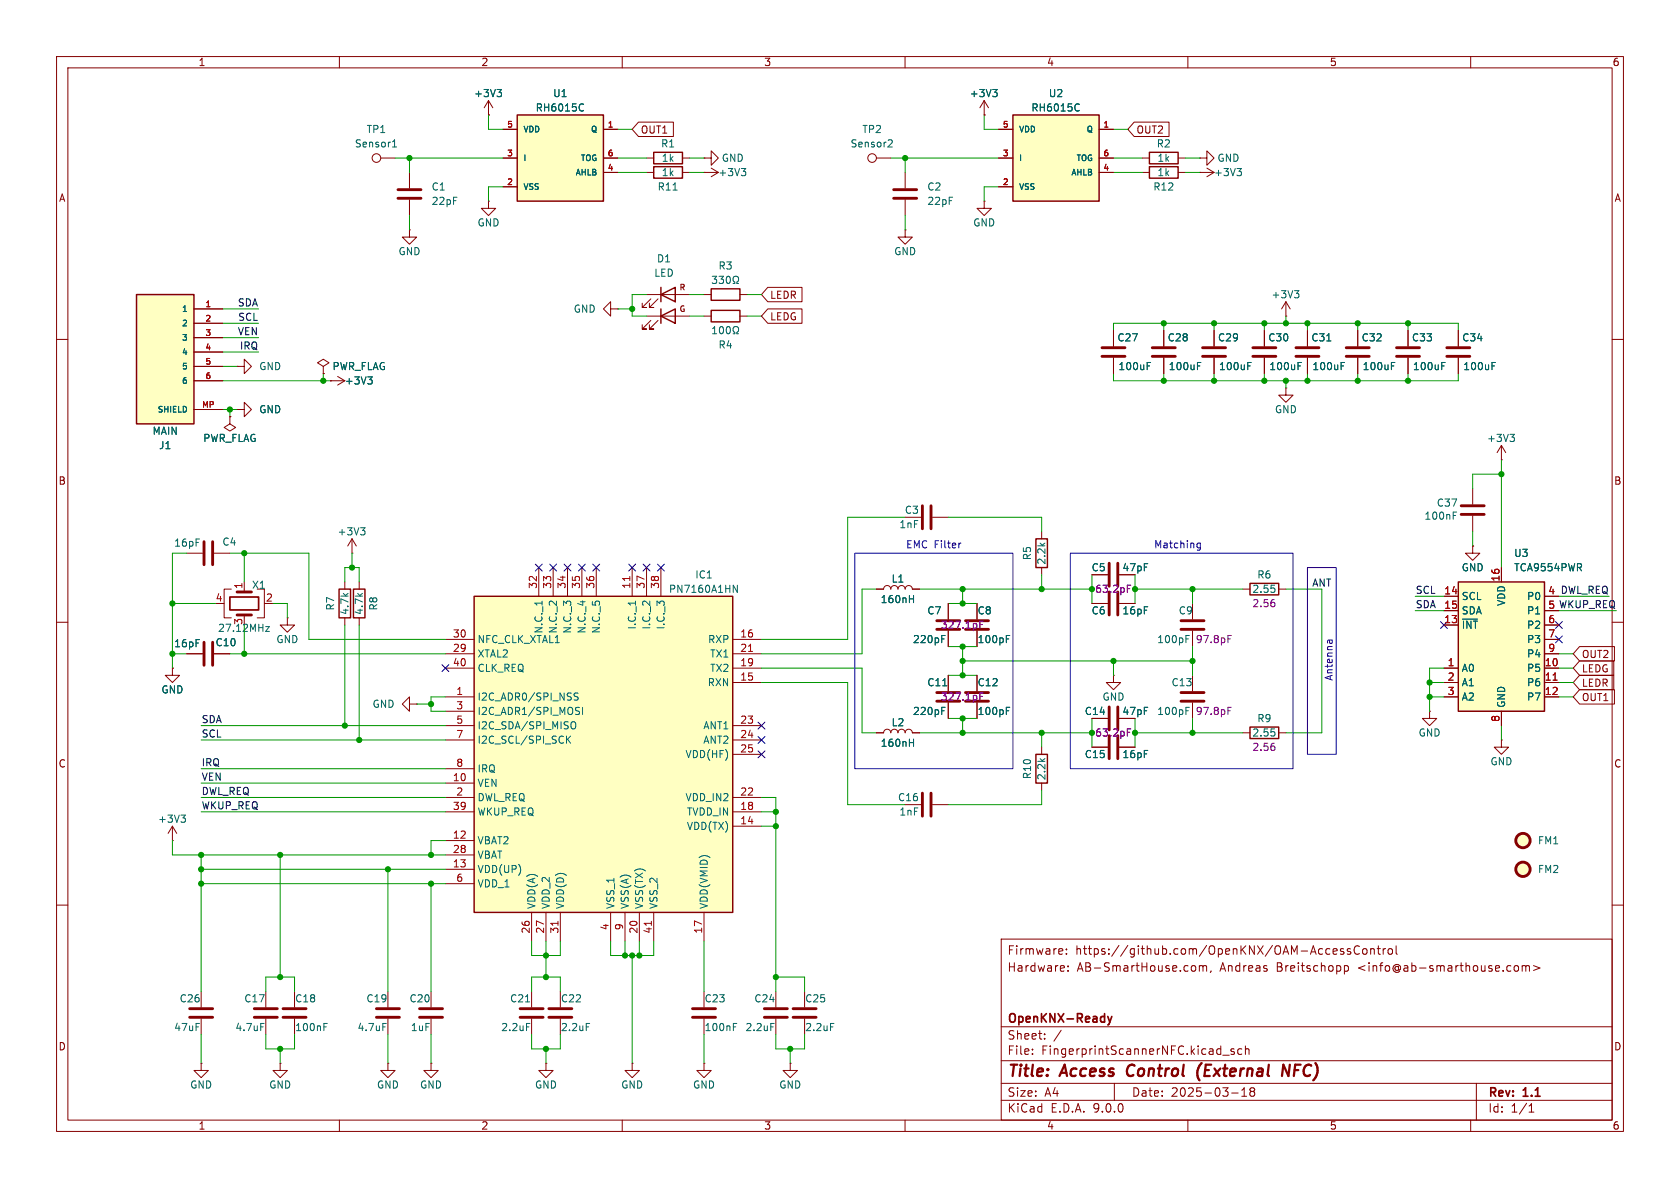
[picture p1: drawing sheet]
<svg xmlns="http://www.w3.org/2000/svg" width="297mm" height="210mm" viewBox="0 0 297 210" stroke-linecap="round" stroke-linejoin="round" font-family="sans-serif">
<g fill="none" stroke="#840000" stroke-width=".18">
<path d="M10 10h277v190h-277zM12 12h273v186h-273zM60 10v2M110 10v2M160 10v2M174 17.8l-.8 1.3M174 17.8l.8 1.3M174 17.8v2.5M210 10v2M260 10v2M124.5 27.9h1.2v-1.2l1.3 1.2-1.3 1.3v-1.3M124.5 27.9h.1"/>
<path d="M154.9 27.9h2.6M174 20.3h.1M174 35.6v1.2h1.3l-1.3 1.3-1.3-1.3h1.3M174 35.6h.1M107.9 54.6v-1.3l-1.2 1.3 1.2 1.3v-1.3h1.3M109.2 54.6h.1M114.3 52.1h7.6M114.3 55.9h7.6M115.1 52.8l-1.6 1.6h.8h-.8v-.8M115.1 56.6l-1.6 1.6h.8h-.8v-.8M116.3 52.8l-1.5 1.6h.8h-.8v-.8M116.3 56.6l-1.5 1.6h.8h-.8v-.8"/>
<path d="M214.6 58.4v2.8M10 60h2M214.6 63.2v2.8M285 60h2M10 110h2M39.4 106.7h.2M40.9 104.1h-1.3v5.1h1.3M43.2 102.9v1.2M43.2 108.7v.5M45.5 104.1h1.2v5.1h-1.2M285 110h2M30.5 148.6h.1"/>
<path d="M30.5 146.1l-.8 1.2M30.5 146.1l.7 1.2M30.5 146.1v2.5M10 160h2M94 175.3v2.8M99.1 175.3v2.8M177 166h108v32h-108zM187.8 167.8l.1 .3-.7 .1M188.5 168.6v.1M188.5 167.8v.1M188.8 171.6v.1M188.8 170.8v.1"/>
<path d="M211.1 170.7l.3 .3v.4l-.3 .3M212 170.8l.5-.1 .2 .2M212 170.7v1M212.7 170.9l.2-.2 .3 .1 .1 .9M212.7 170.9v.8M214.1 171.6l-.1 .3M237.5 167.8l-.3-.1-.2 .2v.2l.5 .2v.3h-.5M237.7 170.8l.4-.1 .3 .3v.4l-.2 .2h-.5M237.7 170.7v1.5M238.7 167.8l-.3-.1-.2 .2v.2l.5 .2v.3h-.5M240.3 167.3a.6 .6 0 0 0-.7 0 .6 .6 0 0 0-.2 .8 .56 .56 0 0 0 .3 .5 .56 .56 0 0 0 .6 0M241 167.8l.4-.1 .3 .3v.4l-.3 .3-.4-.1-.1-.2v-.4z"/>
<path d="M242.3 167.8l.2-.1 .4 .1 .1 .9M242.3 167.7v1M243.5 167.7h.5M243.7 167.2v1.3l.3 .2M244.5 167.7v1M245 167.7l-.3 .1-.2 .2M245.5 167.8l.4-.1 .3 .3v.4l-.3 .3-.4-.1-.1-.2v-.4zM246.8 167.2v1.3l.2 .2M267.8 170.8l.4-.1 .3 .3v.4l-.3 .3-.4-.1-.1-.2v-.4zM269.1 170.8l.4-.1 .2 .2M269.1 170.7v1M269.7 170.9l.3-.2 .3 .1 .1 .9"/>
<path d="M269.7 170.9v.8M271.1 170.7l1.1 .4-1.1 .5M285 160h2M49.5 188v1.2h1.3l-1.3 1.3-1.2-1.3h1.2M49.5 188h.1M60 198v2M94 180.1v2.8M99.1 180.1v2.8M110 198v2M111.8 188v1.2h1.2l-1.2 1.3-1.3-1.3h1.3M111.8 188h.1M160 198v2"/>
<path d="M177 194.5h108M177 191.5h108M177 187.5h108M177 181.5h108M182.5 186.3v.1M182.5 185.5v.1M184.7 183.6v.1M184.7 182.8v.1M187.6 182.1l-1.3 2M197 191.5v3M210 198v2M216.2 186.5h1.1"/>
<path d="M217.7 193.2h1.2M218.2 185.5l-.4-.1-.2 .2 .1 .2 .5 .2v.3h-.6M219.5 185.5l-.4-.1-.3 .3v.4l.2 .2h.5M219.5 193.8h.9M219.5 192.7l.5-.4v1.5M220.2 185.5l.2-.1 .3 .1 .1 .9M220.2 184.9v1.5M221 192.4v.3l.2 .2M221.2 192.9l-.2 .3v.5l.2 .1 .5-.1 .1-.2-.1-.4-.2-.2M221.2 192.9h.3M221.7 192.4l.1 .3-.3 .2M260 198v2"/>
<path d="M261 191.5v6.5M270.3 196.6h.9M270.3 195.5l.4-.4v1.5"/>
<circle cx="154.2" cy="27.9" r=".76"/>
</g>
<path d="M199.5 188.5a1.27 1.27 0 0 0 0 1.6M212.4 187.9a2.35 2.35 0 0 0-.3 3.1M228 188.2l-.2 2-.9-2-.3 2" fill="none" stroke="#840000" stroke-width=".4"/>
<path d="M40.6 105.5h5.1v2.3h-5.1zM195.8 179.7l.4 1M196.6 179.7l-.4 1M196.2 180.7l-.1 .3-.3 .2" fill="none" stroke="#840000" stroke-width=".3"/>
<path d="M175.5 15.8h.8l-.4 .5M176 16.3l.3 .2v.3l-.3 .3M157.2 24.7l.4 .1 .1 .3-.7 .9h.7M220.6 64.7h.4M220.6 64.1h.6M47 110.8h.6l-.6 .8h.6M32 144.1h.8l-.4 .5M32.5 144.6l.3 .2v.3l-.3 .3M92.9 177.1h.7M93.1 180.9h.6M103.6 180.9h.7" fill="none" stroke="#006464" stroke-width=".18"/>
<path d="M116.8 52.1l2.6-1.3v2.5zM116.8 55.9l2.6-1.3v2.6zM116.8 50.8v2.5M116.8 54.6v2.6" fill="none" stroke="#840000" stroke-width=".25"/>
<path d="M212.6 63h4.1M212.6 61.5h4.1M41.9 104.6h2.5M41.9 108.7h2.5M91.9 178.3h4.1M91.9 179.8h4.1M97 178.3h4.1M97 179.8h4.1" fill="none" stroke="#840000" stroke-width=".51"/>
<path d="M179.1 20.3h15.2v15.3h-15.2z" fill="#ffffc2"/>
<path d="M179.1 20.3h15.2v15.3h-15.2z" fill="none" stroke="#840000" stroke-width=".25"/>
<g fill="none" stroke="#840000" stroke-width=".18">
<path d="M176.5 22.9h2.6M176.5 27.9h2.6M176.5 33h2.6M194.3 22.9h2.5M194.3 27.9h2.5M194.3 30.5h2.5M223.5 58.4v2.8M227.3 55.9h.1M227.3 53.3l-.7 1.3M227.3 53.3l.8 1.3M227.3 53.3v2.6M223.5 63.2v2.8"/>
<path d="M50.8 109.2v1.3h1.3l-1.3 1.3-1.3-1.3h1.3M50.8 109.2h.1M35.6 175.3v2.8M47 175.3v2.8M35.6 188v1.2h1.2l-1.2 1.3-1.3-1.3h1.3M35.6 188h.1M35.6 180.1v2.8M47 180.1v2.8"/>
</g>
<path d="M190.4 18.4l.4 .1M190.8 19.5l-.4 .1M228.8 51.4h.8l-.4 .5M229.4 51.9l.2 .2v.3l-.2 .2M229.5 64.7h.4M229.5 64.1h.6M46.1 180.9h.6" fill="none" stroke="#006464" stroke-width=".18"/>
<path d="M221.5 63h4.1M221.5 61.5h4.1M33.5 178.3h4.1M33.5 179.8h4.1M45 178.3h4M45 179.8h4" fill="none" stroke="#840000" stroke-width=".51"/>
<path d="M83.8 105.4h45.7v55.9h-45.7z" fill="#ffffc2"/>
<path d="M125.7 54.9h5.1v2h-5.1zM62.5 104.1h2v5.1h-2zM83.8 105.4h45.7v55.9h-45.7z" fill="none" stroke="#840000" stroke-width=".25"/>
<g fill="none" stroke="#840000" stroke-width=".18">
<path d="M124.5 55.9h1.2M130.8 55.9h1.3M33 97.8h2.8M37.8 97.8h2.8M62.2 97.8h.1M62.2 95.3l-.7 1.2M62.2 95.3l.8 1.2M62.2 95.3v2.5M63.5 102.9v1.2M63.5 109.2v1.3M78.7 113h5.1M78.7 115.6h5.1"/>
<path d="M78.7 118.1h5.1M95.2 100.3v5.1M97.8 100.3v5.1M100.3 100.3v5.1M102.9 100.3v5.1M105.4 100.3v5.1M111.8 100.3v5.1M114.3 100.3v5.1M116.8 100.3v5.1M129.5 113h5.1M129.5 115.6h5.1M129.5 118.1h5.1"/>
<path d="M78.7 123.2h5.1M78.7 125.7h5.1M78.7 128.3h5.1M78.7 130.8h5.1M78.7 135.9h5.1M78.7 138.4h5.1M129.5 128.3h5.1M129.5 130.8h5.1M129.5 120.7h5.1M129.5 133.4h5.1M78.7 141h5.1M78.7 143.5h5.1"/>
<path d="M78.7 148.6h5.1M78.7 151.1h5.1M78.7 153.7h5.1M78.7 156.2h5.1M129.5 141h5.1M129.5 143.5h5.1M129.5 146.1h5.1M52.1 175.3v2.8M68.6 175.3v2.8M76.2 175.3v2.8M94 161.3v5.1M96.5 161.3v5.1"/>
<path d="M99.1 161.3v5.1M107.9 161.3v5.1M110.5 161.3v5.1M113 161.3v5.1M115.6 161.3v5.1M124.5 161.3v5.1M124.5 175.3v2.8M137.2 175.3v2.8M142.2 175.3v2.8M52.1 180.1v2.8M68.6 188v1.2h1.2l-1.2 1.3-1.3-1.3h1.3M68.6 188h.1"/>
<path d="M68.6 180.1v2.8M76.2 188v1.2h1.3l-1.3 1.3-1.3-1.3h1.3M76.2 188h.1M76.2 180.1v2.8M124.5 188v1.2h1.2l-1.2 1.3-1.3-1.3h1.3M124.5 188h.1M124.5 180.1v2.8M137.2 180.1v2.8M142.2 180.1v2.8"/>
</g>
<g fill="none" stroke="#006464" stroke-width=".18">
<path d="M126 59h.7M126 58.1l.3-.4v1.3M127.3 57.9l.2-.2a.68 .68 0 0 1 .4 .7 .68 .68 0 0 1-.4 .6l-.2-.1-.1-.4zM128.5 57.9l.2-.2a.68 .68 0 0 1 .4 .7 .68 .68 0 0 1-.4 .6l-.2-.1-.1-.4zM129.6 59h.3v-.2a.54 .54 0 0 1-.3-.8 .54 .54 0 0 1 .8-.2 .58 .58 0 0 1-.1 1v.2h.3M63.7 93.3h.8l-.4 .5M64.3 93.8l.2 .2v.3l-.2 .3M95.8 106.3v.7M112.3 106.3v.7M129.6 103.4l.8 1.3v-1.3M100.2 130.1v1.3M100.3 130.7l.6 .7"/>
<path d="M100.9 130.1l-.7 .7M101 127.8l.2-.2a.43 .43 0 0 1 .6 .4v.4a.43 .43 0 0 1-.3 .4 .43 .43 0 0 1-.5-.1M102 125.6l.3 .2 .2 .3-.3 .2h-.3M102 125l.5 .1M102.2 122.6l-.5-.1-.2 .1v.4l.6 .2 .1 .3-.2 .3-.5-.1M103 125v1.3M57.3 181.5h.4M57.3 180.9h.6M67.7 180.9h.6M129.7 181.5h.4M129.7 180.9h.6M136.3 180.9h.6"/>
<path d="M146.8 180.9h.6"/>
</g>
<path d="M111.3 101.9v.7M132.3 115.2h.7M98.6 162.9v.7M115.2 162.9v.7" fill="none" stroke="#a90000" stroke-width=".18"/>
<g fill="none" stroke="#840000" stroke-width=".51">
<path d="M36.1 95.8v4M37.6 95.8v4M50 178.3h4.1M50 179.8h4.1M66.5 178.3h4.1M66.5 179.8h4.1M74.2 178.3h4M74.2 179.8h4M122.4 178.3h4.1M122.4 179.8h4.1M135.1 178.3h4.1M135.1 179.8h4.1"/>
<path d="M140.2 178.3h4.1M140.2 179.8h4.1"/>
</g>
<path d="M91.4 20.3h15.3v15.3h-15.3z" fill="#ffffc2"/>
<path d="M91.4 20.3h15.3v15.3h-15.3zM125.7 51.1h5.1v2h-5.1zM59.9 104.1h2.1v5.1h-2.1z" fill="none" stroke="#840000" stroke-width=".25"/>
<g fill="none" stroke="#840000" stroke-width=".18">
<path d="M86.4 17.8l-.8 1.3M86.4 17.8l.7 1.3M86.4 17.8v2.5M67.3 27.9h2.5M72.4 30.5v2.8M72.4 35.3v2.8M86.4 20.3h.1M86.4 35.6v1.2h1.2l-1.2 1.3-1.3-1.3h1.3M86.4 35.6h.1M88.9 22.9h2.5M88.9 27.9h2.5M88.9 33h2.5"/>
<path d="M106.7 22.9h2.5M106.7 27.9h2.5M106.7 30.5h2.5M72.4 40.6v1.3h1.3l-1.3 1.3-1.3-1.3h1.3M72.4 40.6h.1M124.5 52.1h1.2M130.8 52.1h1.3M205.7 58.4v2.8M40.6 73.7v1.2l1.1 .7-1.1 .6-1-.6 1-.7M40.6 73.7h.1M41.9 72.4h1.3v1.3l1.2-1.3-1.2-1.3v1.3M41.9 72.4h.1"/>
<path d="M205.7 63.2v2.8M61 102.9v1.2M61 109.2v1.3M265.4 130.8v1.3h1.3l-1.3 1.3-1.2-1.3h1.2M265.4 130.8h.1M96.5 188v1.2h1.3l-1.3 1.3-1.3-1.3h1.3M96.5 188h.1"/>
<circle cx="66.5" cy="27.9" r=".76"/>
</g>
<path d="M87.9 15.8h.8l-.5 .5M88.4 16.3l.3 .2v.3l-.3 .3M102.8 18.4l.4 .1M103.2 19.5l-.4 .1M69.4 26h.7M69.4 25.1l.4-.4v1.3M125.9 48.8h.8l-.4 .5 .3 .1v.6l-.1 .1-.6-.1M127.1 48.8h.8l-.4 .5 .3 .1v.6l-.1 .1-.6-.1M128.5 49l.2-.2a.68 .68 0 0 1 .4 .7 .68 .68 0 0 1-.4 .6l-.2-.1-.1-.4zM129.6 50.1h.3v-.2a.54 .54 0 0 1-.3-.8 .54 .54 0 0 1 .8-.2 .58 .58 0 0 1-.1 1v.2h.3M211.7 64.7h.4M211.7 64.1h.6" fill="none" stroke="#006464" stroke-width=".18"/>
<path d="M70.4 33.5h4M70.4 35.1h4M203.7 63h4.1M203.7 61.5h4.1" fill="none" stroke="#840000" stroke-width=".51"/>
<path d="M24.1 52.1h10.2v22.8h-10.2z" fill="#ffffc2"/>
<path d="M24.1 52.1h10.2v22.8h-10.2z" fill="none" stroke="#840000" stroke-width=".25"/>
<g fill="none" stroke="#840000" stroke-width=".18">
<path d="M34.3 54.6h5.1M34.3 57.2h5.1M34.3 59.7h5.1M34.3 62.2h5.1M34.3 64.8h5.1M34.3 67.3h5.1M34.3 72.4h5.1M41.9 64.8h1.3v1.2l1.2-1.2-1.2-1.3v1.3M41.9 64.8h.1M30.5 118.1v1.3h1.2l-1.2 1.3-1.3-1.3h1.3M30.5 118.1h.1M33 115.6h2.8"/>
<path d="M37.8 115.6h2.8"/>
</g>
<g fill="none" stroke="#840000" stroke-width=".51">
<path d="M36.1 113.5v4.1M37.6 113.5v4.1"/>
<circle cx="269.2" cy="148.6" r="1.27"/>
<circle cx="269.2" cy="153.7" r="1.27"/>
</g>
<g fill="#ffffc2" stroke="#ffffc2" stroke-width=".18">
<circle cx="269.2" cy="153.7" r="1.27"/>
<circle cx="269.2" cy="148.6" r="1.27"/>
</g>
<path d="M257.8 102.9h15.2v22.8h-15.2z" fill="#ffffc2"/>
<path d="M115.6 29.5h5v2h-5zM115.6 26.9h5v2.1h-5zM203.2 26.9h5.1v2.1h-5.1zM203.2 29.5h5.1v2h-5.1zM183.1 95.3h2.1v5h-2.1zM221 103.1h5.1v2.1h-5.1zM257.8 102.9h15.2v22.8h-15.2zM183.1 133.4h2.1v5h-2.1zM221 128.5h5.1v2.1h-5.1z" fill="none" stroke="#840000" stroke-width=".25"/>
<g fill="none" stroke="#840000" stroke-width=".18">
<path d="M86.4 20.3h.1M88.9 27.9h2.5M88.9 22.9h2.5M88.9 33h2.5M106.7 27.9h2.5M106.7 30.5h2.5M106.7 22.9h2.5M112.9 21.6h6.1v2.5h-6.1l-1.1-1.2zM114.3 27.9h1.3M114.3 30.5h1.3M120.6 27.9h1.3M120.6 30.5h1.3"/>
<path d="M124.5 30.5h.1M124.5 30.5h2.5M125.7 29.7l1.3 .8M127 30.5l-1.3 .7M160 30.5v2.8M160 35.3v2.8M174 20.3h.1M176.5 27.9h2.6M176.5 22.9h2.6M176.5 33h2.6M194.3 27.9h2.5M194.3 30.5h2.5"/>
<path d="M194.3 22.9h2.5M200.5 21.6h6.2v2.5h-6.2l-1.1-1.2zM201.9 27.9h1.3M201.9 30.5h1.3M208.3 27.9h1.2M208.3 30.5h1.2M212.1 27.9h1.3v-1.2l1.2 1.2-1.2 1.3v-1.3M212.1 27.9h.1M212.1 30.5h.1M212.1 30.5h2.5M213.4 29.7l1.2 .8M214.6 30.5l-1.2 .7"/>
<path d="M34.3 54.6h5.1M34.3 57.2h5.1M34.3 59.7h5.1M135.7 50.8h6.1v2.5h-6.1l-1.1-1.2zM135.7 54.6h6.1v2.6h-6.1l-1.1-1.3zM160 40.6v1.3h1.3l-1.3 1.3-1.3-1.3h1.3M160 40.6h.1M196.8 58.4v2.8M205.7 58.4v2.8M214.6 58.4v2.8M223.5 58.4v2.8M231.1 58.4v2.8"/>
<path d="M240 58.4v2.8M248.9 58.4v2.8M257.8 58.4v2.8M34.3 67.3h5.1M34.3 62.2h5.1M34.3 64.8h5.1M34.3 72.4h5.1M40.6 73.7h.1M41.9 72.4h.1M57.1 64.8l1.1-.7-1.1-.6-1 .6 1 .7v1.2M57.1 66h.1M58.4 67.3h.1"/>
<path d="M58.4 67.3h2.6M59.7 66.5l1.3 .8M61 67.3l-1.3 .8M196.8 63.2v2.8M205.7 63.2v2.8M214.6 63.2v2.8M223.5 63.2v2.8M227.3 68.6v1.3h1.3l-1.3 1.2-1.2-1.2h1.2M227.3 68.6h.1M231.1 63.2v2.8M240 63.2v2.8M248.9 63.2v2.8"/>
<path d="M257.8 63.2v2.8M265.4 78.7v2.6M265.4 78.7l-.7 1.3M265.4 78.7l.8 1.3M160 91.4h2.8M164.8 91.4h2.8M184.1 94v1.3M260.3 96.5v1.3h1.3l-1.3 1.3-1.2-1.3h1.2M260.3 96.5h.1M260.3 86.4v2.8M260.3 91.2v2.8M265.4 81.3h.1"/>
<path d="M30.5 118.1h.1M33 115.6h2.8M37.8 115.6h2.8M154.9 104.1h1.3a.64 .64 0 0 1 .6-.6 .64 .64 0 0 1 .7 .6 .64 .64 0 0 1 .6-.6 .64 .64 0 0 1 .6 .6 .64 .64 0 0 1 .7-.6 .64 .64 0 0 1 .6 .6 .64 .64 0 0 1 .7-.6 .64 .64 0 0 1 .6 .6h1.3M167.6 106.7v2.8M167.6 111.5v2.8M167.6 119.4v2.8M172.7 106.7v2.8M172.7 111.5v2.8M172.7 119.4v2.8M184.1 100.3v1.3M193 106.7h2.8"/>
<path d="M193 101.6h2.8M196.8 119.4v1.3h1.3l-1.3 1.2-1.2-1.2h1.2M196.8 119.4h.1M197.9 106.7h2.8M210.8 106.7v2.8M210.8 111.5v2.8M210.8 119.4v2.8M219.7 104.1h1.3M226.1 104.1h1.2M255.3 105.4h2.5M255.3 108h2.5M255.3 110.5h2.5"/>
<path d="M255.3 118.1h2.5M265.4 100.3v2.6M273 108h2.6M273 110.5h2.6M273 118.1h2.6M273 113h2.6M273 115.6h2.6M279.2 114.3h6.2v2.5h-6.2l-1.1-1.2zM279.2 119.4h6.1v2.5h-6.1l-1.1-1.2zM279.2 116.8h6.1v2.6h-6.1l-1.1-1.3zM72.4 124.5v-1.3l-1.3 1.3 1.3 1.2v-1.2h1.3M73.7 124.5h.1"/>
<path d="M154.9 129.5h1.3a.64 .64 0 0 1 .6-.6 .64 .64 0 0 1 .7 .6 .64 .64 0 0 1 .6-.6 .64 .64 0 0 1 .6 .6 .64 .64 0 0 1 .7-.6 .64 .64 0 0 1 .6 .6 .64 .64 0 0 1 .7-.6 .64 .64 0 0 1 .6 .6h1.3M167.6 124.2v2.8M172.7 124.2v2.8M184.1 132.1v1.3M184.1 138.4v1.3M193 132.1h2.8M193 127h2.8M197.9 132.1h2.8M210.8 124.2v2.8M219.7 129.5h1.3M226.1 129.5h1.2M252.7 125.7v1.3h1.3l-1.3 1.3-1.2-1.3h1.2"/>
<path d="M252.7 125.7h.1M255.3 120.7h2.5M255.3 123.2h2.5M265.4 125.7v2.6M273 120.7h2.6M273 123.2h2.6M279.2 121.9h6.2v2.6h-6.2l-1.1-1.3zM160 142.2h2.8M164.8 142.2h2.8M139.7 188v1.2h1.3l-1.3 1.3-1.3-1.3h1.3M139.7 188h.1"/>
</g>
<path d="M274.6 120.2h.7" fill="none" stroke="#a90000" stroke-width=".18"/>
<g fill="none" stroke="#840000" stroke-width=".51">
<path d="M158 33.5h4.1M158 35.1h4.1M194.8 63h4.1M194.8 61.5h4.1M229.1 63h4.1M229.1 61.5h4.1M238 63h4.1M238 61.5h4.1M246.9 63h4.1M246.9 61.5h4.1M255.8 63h4M255.8 61.5h4"/>
<path d="M163.1 89.4v4.1M164.6 89.4v4.1M196.1 99.6v4M197.6 99.6v4M258.3 89.4h4.1M258.3 90.9h4.1M165.6 109.7h4.1M165.6 111.3h4.1M170.7 109.7h4.1M170.7 111.3h4.1M196.1 104.6v4.1M197.6 104.6v4.1"/>
<path d="M208.8 109.7h4.1M208.8 111.3h4.1M165.6 122.4h4.1M165.6 124h4.1M170.7 122.4h4.1M170.7 124h4.1M196.1 125v4M196.1 130v4.1M197.6 125v4M197.6 130v4.1M208.8 122.4h4.1M208.8 124h4.1"/>
<path d="M163.1 140.2v4.1M164.6 140.2v4.1"/>
</g>
<g fill="none" stroke="#006464" stroke-width=".18">
<path d="M87.9 15.8h.8l-.5 .5M88.4 16.3l.3 .2v.3l-.3 .3M102.8 18.4l.4 .1M103.2 19.5l-.4 .1M175.5 15.8h.8l-.4 .5M176 16.3l.3 .2v.3l-.3 .3M190.4 18.4l.4 .1M190.8 19.5l-.4 .1M119 33.6h.7M131.1 29.8h.7l-.4 .5M131.6 30.3l.2 .2v.3l-.2 .3M218.7 29.8h.8l-.5 .5"/>
<path d="M219.2 30.3l.3 .2v.3l-.3 .3M65 66.6h.8l-.4 .5M65.6 67.1l.2 .2v.3l-.2 .3M202.8 64.7h.4M202.8 64.1h.6M211.7 64.7h.4M211.7 64.1h.6M220.6 64.7h.4M220.6 64.1h.6M229.5 64.7h.4M229.5 64.1h.6M234.6 60.3h.7"/>
<path d="M237.1 64.7h.4M237.1 64.1h.6M246 64.7h.4M246 64.1h.6M254.9 64.7h.4M254.9 64.1h.6M263.8 64.7h.4M263.8 64.1h.6M266.9 76.8h.8l-.4 .5M267.5 77.3l.2 .2v.3l-.2 .2M256.9 91.1h.4M256.9 90.5h.6"/>
<path d="M160.8 105.9h.7M161.5 105.3v1.2M166.5 112.9h.4M166.5 112.3h.6M177.9 112.9h.4M177.9 112.3h.6M209.7 112.9h.4M209.7 112.3h.6M224.7 103.4h.6M225.3 104l.1 .2-.1 .5M160.8 131.3h.7M161.5 130.7v1.2"/>
<path d="M166.5 125.6h.4M166.5 125h.6M166.7 121.2h.7M177.9 125.6h.4M177.9 125h.6M209.7 125.6h.4M209.7 125h.6M224.7 128.8h.6M225.3 129.4l.1 .2-.1 .5"/>
</g>
<g fill="none" stroke="#840084" stroke-width=".18">
<path d="M173.2 110.4h.5M173.2 109.8h.6M199.3 104.1h.4M199.3 103.4h.6M217.1 112.9h.4M217.1 112.3h.6M225.3 106.5l.1 .2-.1 .5M173.2 123.1h.5M173.2 122.5h.6M199.3 129.5h.4M199.3 128.8h.6M217.1 125.6h.4"/>
<path d="M217.1 125h.6M225.3 131.9l.1 .2-.1 .5"/>
</g>
<g fill="none" stroke="#009600" stroke-width=".18">
<path d="M69.8 27.9h19.1M72.4 27.9v2.6M72.4 38.1v2.5M86.4 20.3v2.6h2.5M88.9 33h-2.5v2.6M109.2 22.9h2.6M109.2 27.9h5.1M109.2 30.5h5.1M121.9 27.9h2.6M121.9 30.5h2.6M157.5 27.9h19M160 27.9v2.6"/>
<path d="M160 38.1v2.5M174 20.3v2.6h2.5M176.5 33h-2.5v2.6M196.8 22.9h2.6M196.8 27.9h5.1M196.8 30.5h5.1M209.5 27.9h2.6M209.5 30.5h2.6M39.4 59.7h6.3M39.4 54.6h6.3M39.4 57.2h6.3M109.2 54.6h2.6"/>
<path d="M114.3 52.1h-2.5v3.8h2.5M121.9 55.9h2.6M121.9 52.1h2.6M132.1 55.9h2.5M132.1 52.1h2.5M196.8 58.4v-1.2h61v1.2M205.7 57.2v1.2M214.6 57.2v1.2M223.5 57.2v1.2M227.3 55.9v1.3M231.1 57.2v1.2M240 57.2v1.2"/>
<path d="M248.9 57.2v1.2M39.4 72.4h2.5M39.4 67.3h19M39.4 62.2h6.3M39.4 64.8h2.5M40.6 72.4v1.3M57.1 66v1.3M196.8 66v1.3h61v-1.3M205.7 66v1.3M214.6 66v1.3M223.5 66v1.3M227.3 67.3v1.3"/>
<path d="M231.1 66v1.3M240 66v1.3M248.9 66v1.3M30.5 97.8v20.3M40.6 97.8h14v15.2h24.1M43.2 97.8v5.1M62.2 97.8v2.5M160 91.4h-10.1v21.6h-15.3M167.6 91.4h16.5v2.6M260.3 94v2.5M265.4 83.8h-5.1v2.6M265.4 81.3v19"/>
<path d="M30.5 106.7h7.6M40.6 115.6h38.1M43.2 110.5v5.1M48.3 106.7h2.5v2.5M61 102.9v-2.6h2.5v2.6M61 110.5v17.8M63.5 110.5v20.3M134.6 118.1h17.8v11.4h2.5M154.9 104.1h-2.5v11.5h-17.8M162.6 104.1h30.4M167.6 106.7h5.1M167.6 119.4h5.1"/>
<path d="M167.6 114.3h5.1M170.2 104.1v2.6M170.2 114.3v5.1M170.2 116.8h40.6M184.1 101.6v2.5M193 101.6v5.1M196.8 116.8v2.6M200.7 104.1h19M200.7 101.6v5.1M210.8 104.1v2.6M210.8 114.3v5.1M227.3 104.1h6.4v25.4h-6.4"/>
<path d="M250.2 105.4h5.1M250.2 108h5.1M255.3 118.1h-2.6v7.6M275.6 115.6h2.5M275.6 105.4h8.9M275.6 108h10.1M275.6 118.1h2.5M35.6 128.3h43.1M35.6 130.8h43.1M35.6 138.4h43.1M35.6 135.9h43.1M73.7 124.5h2.5"/>
<path d="M78.7 123.2h-2.5v2.5h2.5M134.6 120.7h15.3v21.5h10.1M162.6 129.5h30.4M167.6 127h5.1M170.2 127v2.5M184.1 129.5v2.6M184.1 139.7v2.5h-16.5M193 127v5.1M200.7 129.5h19M200.7 127v5.1M210.8 127v2.5M252.7 120.7h2.6"/>
<path d="M252.7 123.2h2.6M265.4 128.3v2.5M275.6 120.7h2.5M275.6 123.2h2.5M30.5 148.6v2.5h48.2M35.6 151.1v24.2M35.6 141h43.1M35.6 143.5h43.1M35.6 153.7h43.1M35.6 156.2h43.1M49.5 151.1v21.6M68.6 153.7v21.6"/>
<path d="M76.2 156.2v19.1M78.7 148.6h-2.5v2.5M134.6 141h2.6v34.3M134.6 146.1h2.6M134.6 143.5h2.6M47 175.3v-2.6h5.1v2.6M94 175.3v-2.6h5.1v2.6M94 166.4v2.5h5.1v-2.5M96.5 166.4v6.3M107.9 166.4v2.5h7.7v-2.5M110.5 166.4v2.5M111.8 168.9v19.1"/>
<path d="M113 166.4v2.5M124.5 166.4v8.9M137.2 172.7h5v2.6M35.6 182.9v5.1M47 182.9v2.5h5.1v-2.5M49.5 185.4v2.6M68.6 182.9v5.1M76.2 182.9v5.1M94 182.9v2.5h5.1v-2.5M96.5 185.4v2.6M124.5 182.9v5.1M137.2 182.9v2.5h5v-2.5"/>
<path d="M139.7 185.4v2.6"/>
</g>
<g fill="none" stroke="#000084" stroke-width=".18">
<path d="M94.6 99.7l1.3 1.2M95.9 99.7l-1.3 1.2M97.2 99.7l1.2 1.2M98.4 99.7l-1.2 1.2M99.7 99.7l1.2 1.2M100.9 99.7l-1.2 1.2M102.3 99.7l1.2 1.2M103.5 99.7l-1.2 1.2M104.8 99.7l1.2 1.2M106 99.7l-1.2 1.2M111.2 99.7l1.2 1.2M112.4 99.7l-1.2 1.2"/>
<path d="M113.7 99.7l1.2 1.2M114.9 99.7l-1.2 1.2M116.2 99.7l1.2 1.2M117.4 99.7l-1.2 1.2M78.1 117.5l1.2 1.2M79.3 117.5l-1.2 1.2M254.7 109.9l1.2 1.2M255.9 109.9l-1.2 1.2M275 112.4l1.2 1.2M275 109.9l1.2 1.2M276.2 112.4l-1.2 1.2M276.2 109.9l-1.2 1.2"/>
<path d="M134 130.2l1.2 1.2M134 127.7l1.2 1.2M134 132.7l1.2 1.3M135.2 130.2l-1.2 1.2M135.2 127.7l-1.2 1.2M135.2 132.7l-1.2 1.3"/>
</g>
<path d="M151.1 97.8h28v38.1h-28zM169.9 96l-.3 .1M189.2 97.8h39.4v38.1h-39.4zM211.6 96.6l.2 .2h.4M212.2 96.1l-.4-.1-.2 .2M212.2 96v1l-.2 .3-.3-.1M231.1 100.3h5.1v33.1h-5.1zM235 113.1v.5M235.5 113.1v.5M235.5 113.1h-.6l-.2 .2" fill="none" stroke="#0000c2" stroke-width=".18"/>
<g fill="#009600" stroke="#009600" stroke-width=".18">
<circle cx="35.6" cy="151.1" r=".46"/>
<circle cx="35.6" cy="153.7" r=".46"/>
<circle cx="35.6" cy="156.2" r=".46"/>
<circle cx="49.5" cy="185.4" r=".46"/>
<circle cx="49.5" cy="172.7" r=".46"/>
<circle cx="68.6" cy="153.7" r=".46"/>
<circle cx="76.2" cy="151.1" r=".46"/>
<circle cx="76.2" cy="156.2" r=".46"/>
<circle cx="49.5" cy="151.1" r=".46"/>
<circle cx="160" cy="27.9" r=".46"/>
<circle cx="111.8" cy="54.6" r=".46"/>
<circle cx="72.4" cy="27.9" r=".46"/>
<circle cx="43.2" cy="97.8" r=".46"/>
<circle cx="40.6" cy="72.4" r=".46"/>
<circle cx="30.5" cy="115.6" r=".46"/>
<circle cx="30.5" cy="106.7" r=".46"/>
<circle cx="62.2" cy="100.3" r=".46"/>
<circle cx="57.1" cy="67.3" r=".46"/>
<circle cx="96.5" cy="172.7" r=".46"/>
<circle cx="96.5" cy="168.9" r=".46"/>
<circle cx="96.5" cy="185.4" r=".46"/>
<circle cx="110.5" cy="168.9" r=".46"/>
<circle cx="113" cy="168.9" r=".46"/>
<circle cx="137.2" cy="172.7" r=".46"/>
<circle cx="111.8" cy="168.9" r=".46"/>
<circle cx="139.7" cy="185.4" r=".46"/>
<circle cx="61" cy="128.3" r=".46"/>
<circle cx="76.2" cy="124.5" r=".46"/>
<circle cx="43.2" cy="115.6" r=".46"/>
<circle cx="63.5" cy="130.8" r=".46"/>
<circle cx="214.6" cy="67.3" r=".46"/>
<circle cx="205.7" cy="57.2" r=".46"/>
<circle cx="214.6" cy="57.2" r=".46"/>
<circle cx="223.5" cy="57.2" r=".46"/>
<circle cx="205.7" cy="67.3" r=".46"/>
<circle cx="137.2" cy="146.1" r=".46"/>
<circle cx="137.2" cy="143.5" r=".46"/>
<circle cx="170.2" cy="129.5" r=".46"/>
<circle cx="170.2" cy="127" r=".46"/>
<circle cx="170.2" cy="119.4" r=".46"/>
<circle cx="170.2" cy="116.8" r=".46"/>
<circle cx="200.7" cy="129.5" r=".46"/>
<circle cx="193" cy="129.5" r=".46"/>
<circle cx="184.1" cy="129.5" r=".46"/>
<circle cx="196.8" cy="116.8" r=".46"/>
<circle cx="210.8" cy="129.5" r=".46"/>
<circle cx="193" cy="104.1" r=".46"/>
<circle cx="184.1" cy="104.1" r=".46"/>
<circle cx="200.7" cy="104.1" r=".46"/>
<circle cx="210.8" cy="104.1" r=".46"/>
<circle cx="252.7" cy="120.7" r=".46"/>
<circle cx="210.8" cy="116.8" r=".46"/>
<circle cx="240" cy="57.2" r=".46"/>
<circle cx="240" cy="67.3" r=".46"/>
<circle cx="248.9" cy="67.3" r=".46"/>
<circle cx="227.3" cy="57.2" r=".46"/>
<circle cx="231.1" cy="57.2" r=".46"/>
<circle cx="223.5" cy="67.3" r=".46"/>
<circle cx="227.3" cy="67.3" r=".46"/>
<circle cx="265.4" cy="83.8" r=".46"/>
<circle cx="248.9" cy="57.2" r=".46"/>
<circle cx="231.1" cy="67.3" r=".46"/>
<circle cx="170.2" cy="106.7" r=".46"/>
<circle cx="170.2" cy="114.3" r=".46"/>
<circle cx="170.2" cy="104.1" r=".46"/>
<circle cx="252.7" cy="123.2" r=".46"/>
</g>
<g font-size="2.8" fill="#840000">
<text x="178" y="190.9">Title:</text>
<text x="187.7" y="190.9">Access</text>
<text x="200.1" y="190.9">Control</text>
<text x="213.3" y="190.9">(External</text>
<text x="229.1" y="190.9">NFC)</text>
</g>
<g font-size="2.1" fill="#840000">
<text x="178" y="172">Hardware:</text>
<text x="178" y="169">Firmware:</text>
<text x="190.1" y="169">https://github.com/OpenKNX/OAM-AccessControl</text>
<text x="190.4" y="172">AB-SmartHouse.com,</text>
<text x="215.7" y="172">Andreas</text>
<text x="225.8" y="172">Breitschopp</text>
<text x="240.3" y="172">&lt;info@ab-smarthouse.com&gt;</text>
<text x="178" y="184">Sheet:</text>
<text x="178" y="181.2">OpenKNX-Ready</text>
<text x="178" y="186.7">File:</text>
<text x="184.1" y="186.7">FingerprintScannerNFC.kicad_sch</text>
<text x="178" y="196.9">KiCad</text>
<text x="178" y="194.1">Size:</text>
<text x="184.7" y="194.1">A4</text>
<text x="185.7" y="196.9">E.D.A.</text>
<text x="193.3" y="196.9">9.0.0</text>
<text x="200" y="194.1">Date:</text>
<text x="207" y="194.1">2025-03-18</text>
<text x="263" y="194.3">Rev:</text>
<text x="263" y="196.9">Id:</text>
<text x="267.1" y="196.9">1/1</text>
<text x="269.4" y="194.3">1.1</text>
</g>
<g font-size="1.8" fill="#840000">
<text x="35" y="11.9">1</text>
<text x="85" y="11.9">2</text>
<text x="135" y="11.9">3</text>
<text x="185" y="11.9">4</text>
<text x="235" y="11.9">5</text>
<text x="285" y="11.9">6</text>
<text x="113.2" y="23.8">OUT1</text>
<text x="200.8" y="23.8">OUT2</text>
<text x="10.3" y="35.9">A</text>
<text x="285.3" y="35.9">A</text>
<text x="136" y="53">LEDR</text>
<text x="136" y="56.8">LEDG</text>
<text x="10.3" y="85.9">B</text>
<text x="285.3" y="85.9">B</text>
<text x="198.3" y="101.2">47pF</text>
<text x="273.6" y="105.2">4 DWL_REQ</text>
<text x="279.6" y="116.5">OUT2</text>
<text x="279.6" y="119.1">LEDG</text>
<text x="279.6" y="124.1">OUT1</text>
<text x="279.6" y="121.6">LEDR</text>
<text x="198.3" y="126.6">47pF</text>
<text x="10.3" y="135.9">C</text>
<text x="285.3" y="135.9">C</text>
<text x="10.3" y="185.9">D</text>
<text x="285.3" y="185.9">D</text>
<text x="35" y="199.9">1</text>
<text x="85" y="199.9">2</text>
<text x="135" y="199.9">3</text>
<text x="185" y="199.9">4</text>
<text x="235" y="199.9">5</text>
<text x="285" y="199.9">6</text>
</g>
<g font-size="1.8" fill="#006464">
<text x="83.7" y="17.4">+3V3</text>
<text x="97.7" y="17.4">U1</text>
<text x="171.3" y="17.4">+3V3</text>
<text x="185.3" y="17.4">U2</text>
<text x="64.7" y="23.7">TP1</text>
<text x="94.6" y="19.9">RH6015C</text>
<text x="152.4" y="23.7">TP2</text>
<text x="182.2" y="19.9">RH6015C</text>
<text x="62.6" y="26.3">Sensor1</text>
<text x="116.8" y="26.3">R1</text>
<text x="116.9" y="28.8">1k</text>
<text x="127.5" y="28.8">GND</text>
<text x="150.3" y="26.3">Sensor2</text>
<text x="204.4" y="26.3">R2</text>
<text x="204.5" y="28.8">1k</text>
<text x="215.1" y="28.8">GND</text>
<text x="76.2" y="33.9">C1</text>
<text x="116.2" y="33.9">R11</text>
<text x="116.9" y="31.3">1k</text>
<text x="126.9" y="31.3">+3V3</text>
<text x="163.8" y="33.9">C2</text>
<text x="203.8" y="33.9">R12</text>
<text x="204.5" y="31.3">1k</text>
<text x="214.5" y="31.3">+3V3</text>
<text x="76.2" y="36.4">22pF</text>
<text x="84.3" y="40.2">GND</text>
<text x="163.8" y="36.4">22pF</text>
<text x="172" y="40.2">GND</text>
<text x="70.4" y="45.3">GND</text>
<text x="116" y="46.6">D1</text>
<text x="126.9" y="47.9">R3</text>
<text x="158" y="45.3">GND</text>
<text x="115.6" y="49.1">LED</text>
<text x="224.7" y="52.9">+3V3</text>
<text x="101.3" y="55.5">GND</text>
<text x="45.7" y="65.6">GND</text>
<text x="58.7" y="65.6">PWR_FLAG</text>
<text x="126.9" y="61.8">R4</text>
<text x="197.4" y="60.6">C27</text>
<text x="197.6" y="65.6">100uF</text>
<text x="206.3" y="60.6">C28</text>
<text x="206.5" y="65.6">100uF</text>
<text x="215.2" y="60.6">C29</text>
<text x="215.4" y="65.6">100uF</text>
<text x="224.1" y="60.6">C30</text>
<text x="224.3" y="65.6">100uF</text>
<text x="231.7" y="60.6">C31</text>
<text x="231.9" y="65.6">100uF</text>
<text x="240.6" y="60.6">C32</text>
<text x="240.8" y="65.6">100uF</text>
<text x="249.5" y="60.6">C33</text>
<text x="249.7" y="65.6">100uF</text>
<text x="258.4" y="60.6">C34</text>
<text x="258.6" y="65.6">100uF</text>
<text x="60.9" y="68.2">+3V3</text>
<text x="26.9" y="77.1">MAIN</text>
<text x="45.7" y="73.3">GND</text>
<text x="225.3" y="73.3">GND</text>
<text x="28" y="79.6">J1</text>
<text x="35.8" y="78.3">PWR_FLAG</text>
<text x="262.8" y="78.3">+3V3</text>
<text x="253.9" y="89.8">C37</text>
<text x="59.6" y="94.8">+3V3</text>
<text x="158.9" y="93.6">1nF</text>
<text x="159.9" y="91">C3</text>
<text x="251.7" y="92.1">100nF</text>
<text x="39.2" y="96.7">C4</text>
<text x="182.5" y="99.1" transform="rotate(-90 182.5 99.1)">R5</text>
<text x="185" y="99.9" transform="rotate(-90 185 99.9)">2.2k</text>
<text x="192.9" y="101.2">C5</text>
<text x="258.3" y="101.2">GND</text>
<text x="267.6" y="98.7">U3</text>
<text x="267.6" y="101.2">TCA9554PWR</text>
<text x="44.5" y="104.3">X1</text>
<text x="118.2" y="105">PN7160A1HN</text>
<text x="122.8" y="102.5">IC1</text>
<text x="155.6" y="106.8">160nH</text>
<text x="157.5" y="103.2">L1</text>
<text x="221.3" y="105">2.55</text>
<text x="222.2" y="102.5">R6</text>
<text x="258.3" y="106.3">SCL</text>
<text x="266.3" y="107.2" transform="rotate(-90 266.3 107.2)">VDD</text>
<text x="269.9" y="106.3">P0</text>
<text x="38.5" y="111.9">27.12MHz</text>
<text x="42.9" y="110.6" transform="rotate(-90 42.9 110.6)">3</text>
<text x="48.8" y="113.9">GND</text>
<text x="59.3" y="108" transform="rotate(-90 59.3 108)">R7</text>
<text x="61.8" y="108.8" transform="rotate(-90 61.8 108.8)">4.7k</text>
<text x="64.4" y="108.8" transform="rotate(-90 64.4 108.8)">4.7k</text>
<text x="66.9" y="108" transform="rotate(-90 66.9 108)">R8</text>
<text x="84.3" y="113.9">NFC_CLK_XTAL1</text>
<text x="96.1" y="112.1" transform="rotate(-90 96.1 112.1)">N.C._1</text>
<text x="98.7" y="112.1" transform="rotate(-90 98.7 112.1)">N.C._2</text>
<text x="101.2" y="112.1" transform="rotate(-90 101.2 112.1)">N.C._3</text>
<text x="103.7" y="112.1" transform="rotate(-90 103.7 112.1)">N.C._4</text>
<text x="106.3" y="112.1" transform="rotate(-90 106.3 112.1)">N.C._5</text>
<text x="112.6" y="111.4" transform="rotate(-90 112.6 111.4)">I.C._1</text>
<text x="115.2" y="111.4" transform="rotate(-90 115.2 111.4)">I.C._2</text>
<text x="117.7" y="111.4" transform="rotate(-90 117.7 111.4)">I.C._3</text>
<text x="125.1" y="113.9">RXP</text>
<text x="161.3" y="113.9">220pF</text>
<text x="163.8" y="108.8">C7</text>
<text x="172.7" y="108.8">C8</text>
<text x="172.7" y="113.9">100pF</text>
<text x="192.9" y="108.8">C6</text>
<text x="198.3" y="108.8">16pF</text>
<text x="204.5" y="113.9">100pF</text>
<text x="208.3" y="108.8">C9</text>
<text x="258.3" y="108.8">SDA</text>
<text x="258.3" y="111.4">~{INT}</text>
<text x="269.9" y="108.8">P1</text>
<text x="269.9" y="111.4">P2</text>
<text x="269.9" y="113.9">P3</text>
<text x="30.7" y="114.6">16pF</text>
<text x="38" y="114.4">C10</text>
<text x="84.3" y="116.4">XTAL2</text>
<text x="84.3" y="119">CLK_REQ</text>
<text x="125.4" y="116.4">TX1</text>
<text x="125.4" y="119">TX2</text>
<text x="258.3" y="119">A0</text>
<text x="269.9" y="116.4">P4</text>
<text x="269.9" y="119">P5</text>
<text x="28.4" y="122.8">GND</text>
<text x="65.8" y="125.3">GND</text>
<text x="84.3" y="124.1">I2C_ADR0/SPI_NSS</text>
<text x="125" y="121.5">RXN</text>
<text x="163.8" y="121.5">C11</text>
<text x="172.7" y="121.5">C12</text>
<text x="194.8" y="124.1">GND</text>
<text x="207" y="121.5">C13</text>
<text x="258.3" y="121.5">A1</text>
<text x="258.3" y="124.1">A2</text>
<text x="266.3" y="125.2" transform="rotate(-90 266.3 125.2)">GND</text>
<text x="269.9" y="121.5">P6</text>
<text x="269.9" y="124.1">P7</text>
<text x="84.3" y="126.6">I2C_ADR1/SPI_MOSI</text>
<text x="84.3" y="129.1">I2C_SDA/SPI_MISO</text>
<text x="84.3" y="131.7">I2C_SCL/SPI_SCK</text>
<text x="124.2" y="129.1">ANT1</text>
<text x="124.2" y="131.7">ANT2</text>
<text x="157.5" y="128.6">L2</text>
<text x="161.3" y="126.6">220pF</text>
<text x="172.7" y="126.6">100pF</text>
<text x="191.7" y="126.6">C14</text>
<text x="204.5" y="126.6">100pF</text>
<text x="221.3" y="130.4">2.55</text>
<text x="222.2" y="127.9">R9</text>
<text x="250.7" y="130.4">GND</text>
<text x="84.3" y="136.8">IRQ</text>
<text x="121.1" y="134.2">VDD(HF)</text>
<text x="155.6" y="132.2">160nH</text>
<text x="182.5" y="137.8" transform="rotate(-90 182.5 137.8)">R10</text>
<text x="191.7" y="134.2">C15</text>
<text x="198.3" y="134.2">16pF</text>
<text x="263.4" y="135.5">GND</text>
<text x="84.3" y="139.3">VEN</text>
<text x="84.3" y="141.8">DWL_REQ</text>
<text x="121.1" y="141.8">VDD_IN2</text>
<text x="158.7" y="141.8">C16</text>
<text x="185" y="138" transform="rotate(-90 185 138)">2.2k</text>
<text x="27.8" y="145.6">+3V3</text>
<text x="84.3" y="144.4">WKUP_REQ</text>
<text x="84.3" y="149.5">VBAT2</text>
<text x="121.3" y="144.4">TVDD_IN</text>
<text x="121.3" y="146.9">VDD(TX)</text>
<text x="158.9" y="144.4">1nF</text>
<text x="271.8" y="149.5">FM1</text>
<text x="84.3" y="152">VBAT</text>
<text x="84.3" y="154.5">VDD(UP)</text>
<text x="271.8" y="154.5">FM2</text>
<text x="84.3" y="157.1">VDD_1</text>
<text x="94.8" y="160.8" transform="rotate(-90 94.8 160.8)">VDD(A)</text>
<text x="97.4" y="160.8" transform="rotate(-90 97.4 160.8)">VDD_2</text>
<text x="99.9" y="160.8" transform="rotate(-90 99.9 160.8)">VDD(D)</text>
<text x="108.8" y="160.8" transform="rotate(-90 108.8 160.8)">VSS_1</text>
<text x="111.4" y="160.8" transform="rotate(-90 111.4 160.8)">VSS(A)</text>
<text x="113.9" y="160.8" transform="rotate(-90 113.9 160.8)">VSS(TX)</text>
<text x="116.4" y="160.8" transform="rotate(-90 116.4 160.8)">VSS_2</text>
<text x="125.3" y="160.8" transform="rotate(-90 125.3 160.8)">VDD(VMID)</text>
<text x="31.7" y="177.4">C26</text>
<text x="43.1" y="177.4">C17</text>
<text x="52.1" y="177.4">C18</text>
<text x="64.7" y="177.4">C19</text>
<text x="72.3" y="177.4">C20</text>
<text x="90.1" y="177.4">C21</text>
<text x="99.1" y="177.4">C22</text>
<text x="124.5" y="177.4">C23</text>
<text x="133.3" y="177.4">C24</text>
<text x="142.2" y="177.4">C25</text>
<text x="30.7" y="182.5">47uF</text>
<text x="41.5" y="182.5">4.7uF</text>
<text x="52.1" y="182.5">100nF</text>
<text x="63.1" y="182.5">4.7uF</text>
<text x="72.5" y="182.5">1uF</text>
<text x="88.5" y="182.5">2.2uF</text>
<text x="99.1" y="182.5">2.2uF</text>
<text x="124.5" y="182.5">100nF</text>
<text x="131.7" y="182.5">2.2uF</text>
<text x="142.2" y="182.5">2.2uF</text>
<text x="33.5" y="192.6">GND</text>
<text x="47.5" y="192.6">GND</text>
<text x="66.5" y="192.6">GND</text>
<text x="74.2" y="192.6">GND</text>
<text x="94.5" y="192.6">GND</text>
<text x="109.7" y="192.6">GND</text>
<text x="122.4" y="192.6">GND</text>
<text x="137.7" y="192.6">GND</text>
</g>
<g font-size="1.8" fill="#0f0f0f">
<text x="41.9" y="59.3">VEN</text>
<text x="41.9" y="54.3">SDA</text>
<text x="42" y="56.8">SCL</text>
<text x="42.3" y="61.9">IRQ</text>
<text x="231.9" y="103.8">ANT</text>
<text x="250.2" y="105.1">SCL</text>
<text x="250.2" y="107.6">SDA</text>
<text x="273.6" y="107.7">5 WKUP_REQ</text>
<text x="35.6" y="127.9">SDA</text>
<text x="35.6" y="130.5">SCL</text>
<text x="35.6" y="135.5">IRQ</text>
<text x="35.6" y="143.2">WKUP_REQ</text>
<text x="35.6" y="140.6">DWL_REQ</text>
<text x="35.6" y="138.1">VEN</text>
</g>
<text font-size="1.8" fill="#009600" x="30.7" y="96.8">16pF</text>
<g font-size="1.8" fill="#0000c2">
<text x="160.1" y="97.1">EMC Filter</text>
<text x="203.9" y="97.1">Matching</text>
<text x="235.8" y="120.4" transform="rotate(-90 235.8 120.4)">Antenna</text>
</g>
<g font-size="1.8" fill="#a90000">
<text x="38" y="106.4">4</text>
<text x="42.9" y="104.2" transform="rotate(-90 42.9 104.2)">1</text>
<text x="46.9" y="106.4">2</text>
<text x="95" y="104.2" transform="rotate(-90 95 104.2)">32</text>
<text x="97.5" y="104.2" transform="rotate(-90 97.5 104.2)">33</text>
<text x="100.1" y="104.2" transform="rotate(-90 100.1 104.2)">34</text>
<text x="102.6" y="104.2" transform="rotate(-90 102.6 104.2)">35</text>
<text x="105.2" y="104.2" transform="rotate(-90 105.2 104.2)">36</text>
<text x="111.5" y="104.2" transform="rotate(-90 111.5 104.2)">11</text>
<text x="114" y="104.2" transform="rotate(-90 114 104.2)">37</text>
<text x="116.6" y="104.2" transform="rotate(-90 116.6 104.2)">38</text>
<text x="255.2" y="105.2">14</text>
<text x="255.2" y="107.7">15</text>
<text x="265.2" y="102.9" transform="rotate(-90 265.2 102.9)">16</text>
<text x="273.6" y="105.2">4</text>
<text x="273.6" y="107.7">5</text>
<text x="80" y="112.8">30</text>
<text x="130.8" y="112.8">16</text>
<text x="255.2" y="110.2">13</text>
<text x="273.6" y="110.2">6</text>
<text x="273.6" y="112.8">7</text>
<text x="80" y="115.3">29</text>
<text x="80" y="117.9">40</text>
<text x="130.8" y="115.3">21</text>
<text x="130.8" y="117.9">19</text>
<text x="255.8" y="117.9">1</text>
<text x="273" y="117.9">10</text>
<text x="273.6" y="115.3">9</text>
<text x="80.6" y="122.9">1</text>
<text x="80.6" y="125.5">3</text>
<text x="130.8" y="120.4">15</text>
<text x="255.8" y="120.4">2</text>
<text x="255.8" y="122.9">3</text>
<text x="273" y="120.4">11</text>
<text x="273" y="122.9">12</text>
<text x="80.6" y="128">5</text>
<text x="80.6" y="130.6">7</text>
<text x="130.8" y="128">23</text>
<text x="130.8" y="130.6">24</text>
<text x="265.2" y="127.7" transform="rotate(-90 265.2 127.7)">8</text>
<text x="80.6" y="135.6">8</text>
<text x="130.8" y="133.1">25</text>
<text x="80" y="138.2">10</text>
<text x="80" y="143.3">39</text>
<text x="80.6" y="140.7">2</text>
<text x="130.8" y="140.7">22</text>
<text x="130.8" y="143.3">18</text>
<text x="80" y="148.3">12</text>
<text x="130.8" y="145.8">14</text>
<text x="80" y="150.9">28</text>
<text x="80" y="153.4">13</text>
<text x="80.6" y="156">6</text>
<text x="93.7" y="165.1" transform="rotate(-90 93.7 165.1)">26</text>
<text x="96.3" y="165.1" transform="rotate(-90 96.3 165.1)">27</text>
<text x="98.8" y="165.1" transform="rotate(-90 98.8 165.1)">31</text>
<text x="107.7" y="164.5" transform="rotate(-90 107.7 164.5)">4</text>
<text x="110.2" y="164.5" transform="rotate(-90 110.2 164.5)">9</text>
<text x="112.8" y="165.1" transform="rotate(-90 112.8 165.1)">20</text>
<text x="115.3" y="165.1" transform="rotate(-90 115.3 165.1)">41</text>
<text x="124.2" y="165.1" transform="rotate(-90 124.2 165.1)">17</text>
</g>
<g font-size="1.8" fill="#840084">
<text x="193.5" y="105">63.2pF</text>
<text x="221.3" y="107.5">2.56</text>
<text x="166.2" y="111.4">327.1pF</text>
<text x="211.3" y="113.9">97.8pF</text>
<text x="166.2" y="124.1">327.1pF</text>
<text x="193.5" y="130.4">63.2pF</text>
<text x="211.3" y="126.6">97.8pF</text>
<text x="221.3" y="132.9">2.56</text>
</g>
<g font-size="1.4" fill="#a90000">
<text x="89.6" y="22.6">5</text>
<text x="107.3" y="22.6">1</text>
<text x="177.2" y="22.6">5</text>
<text x="195" y="22.6">1</text>
<text x="89.6" y="27.7">3</text>
<text x="107.3" y="27.7">6</text>
<text x="177.2" y="27.7">3</text>
<text x="195" y="27.7">6</text>
<text x="89.6" y="32.8">2</text>
<text x="107.3" y="30.2">4</text>
<text x="177.2" y="32.8">2</text>
<text x="195" y="30.2">4</text>
<text x="36.2" y="54.4">1</text>
<text x="36.2" y="56.9">2</text>
<text x="36.2" y="59.4">3</text>
<text x="36.2" y="62">4</text>
<text x="36.2" y="64.5">5</text>
<text x="36.2" y="67.1">6</text>
<text x="35.6" y="72.1">MP</text>
</g>
<g font-size="1.4" fill="#006464">
<text x="92.5" y="23.6">VDD</text>
<text x="104.3" y="23.6">Q</text>
<text x="180.1" y="23.6">VDD</text>
<text x="192" y="23.6">Q</text>
<text x="92.5" y="28.7">I</text>
<text x="102.6" y="28.7">TOG</text>
<text x="180.1" y="28.7">I</text>
<text x="190.2" y="28.7">TOG</text>
<text x="92.5" y="33.8">VSS</text>
<text x="101.6" y="31.2">AHLB</text>
<text x="180.1" y="33.8">VSS</text>
<text x="189.3" y="31.2">AHLB</text>
<text x="32.1" y="55.3">1</text>
<text x="32.1" y="57.9">2</text>
<text x="32.1" y="60.4">3</text>
<text x="32.1" y="63">4</text>
<text x="32.1" y="65.5">5</text>
<text x="32.1" y="68">6</text>
<text x="27.7" y="73.1">SHIELD</text>
</g>
<g font-size="1.4" fill="#840000">
<text x="120" y="51.5">R</text>
<text x="120" y="55.3">G</text>
</g>
</svg>
